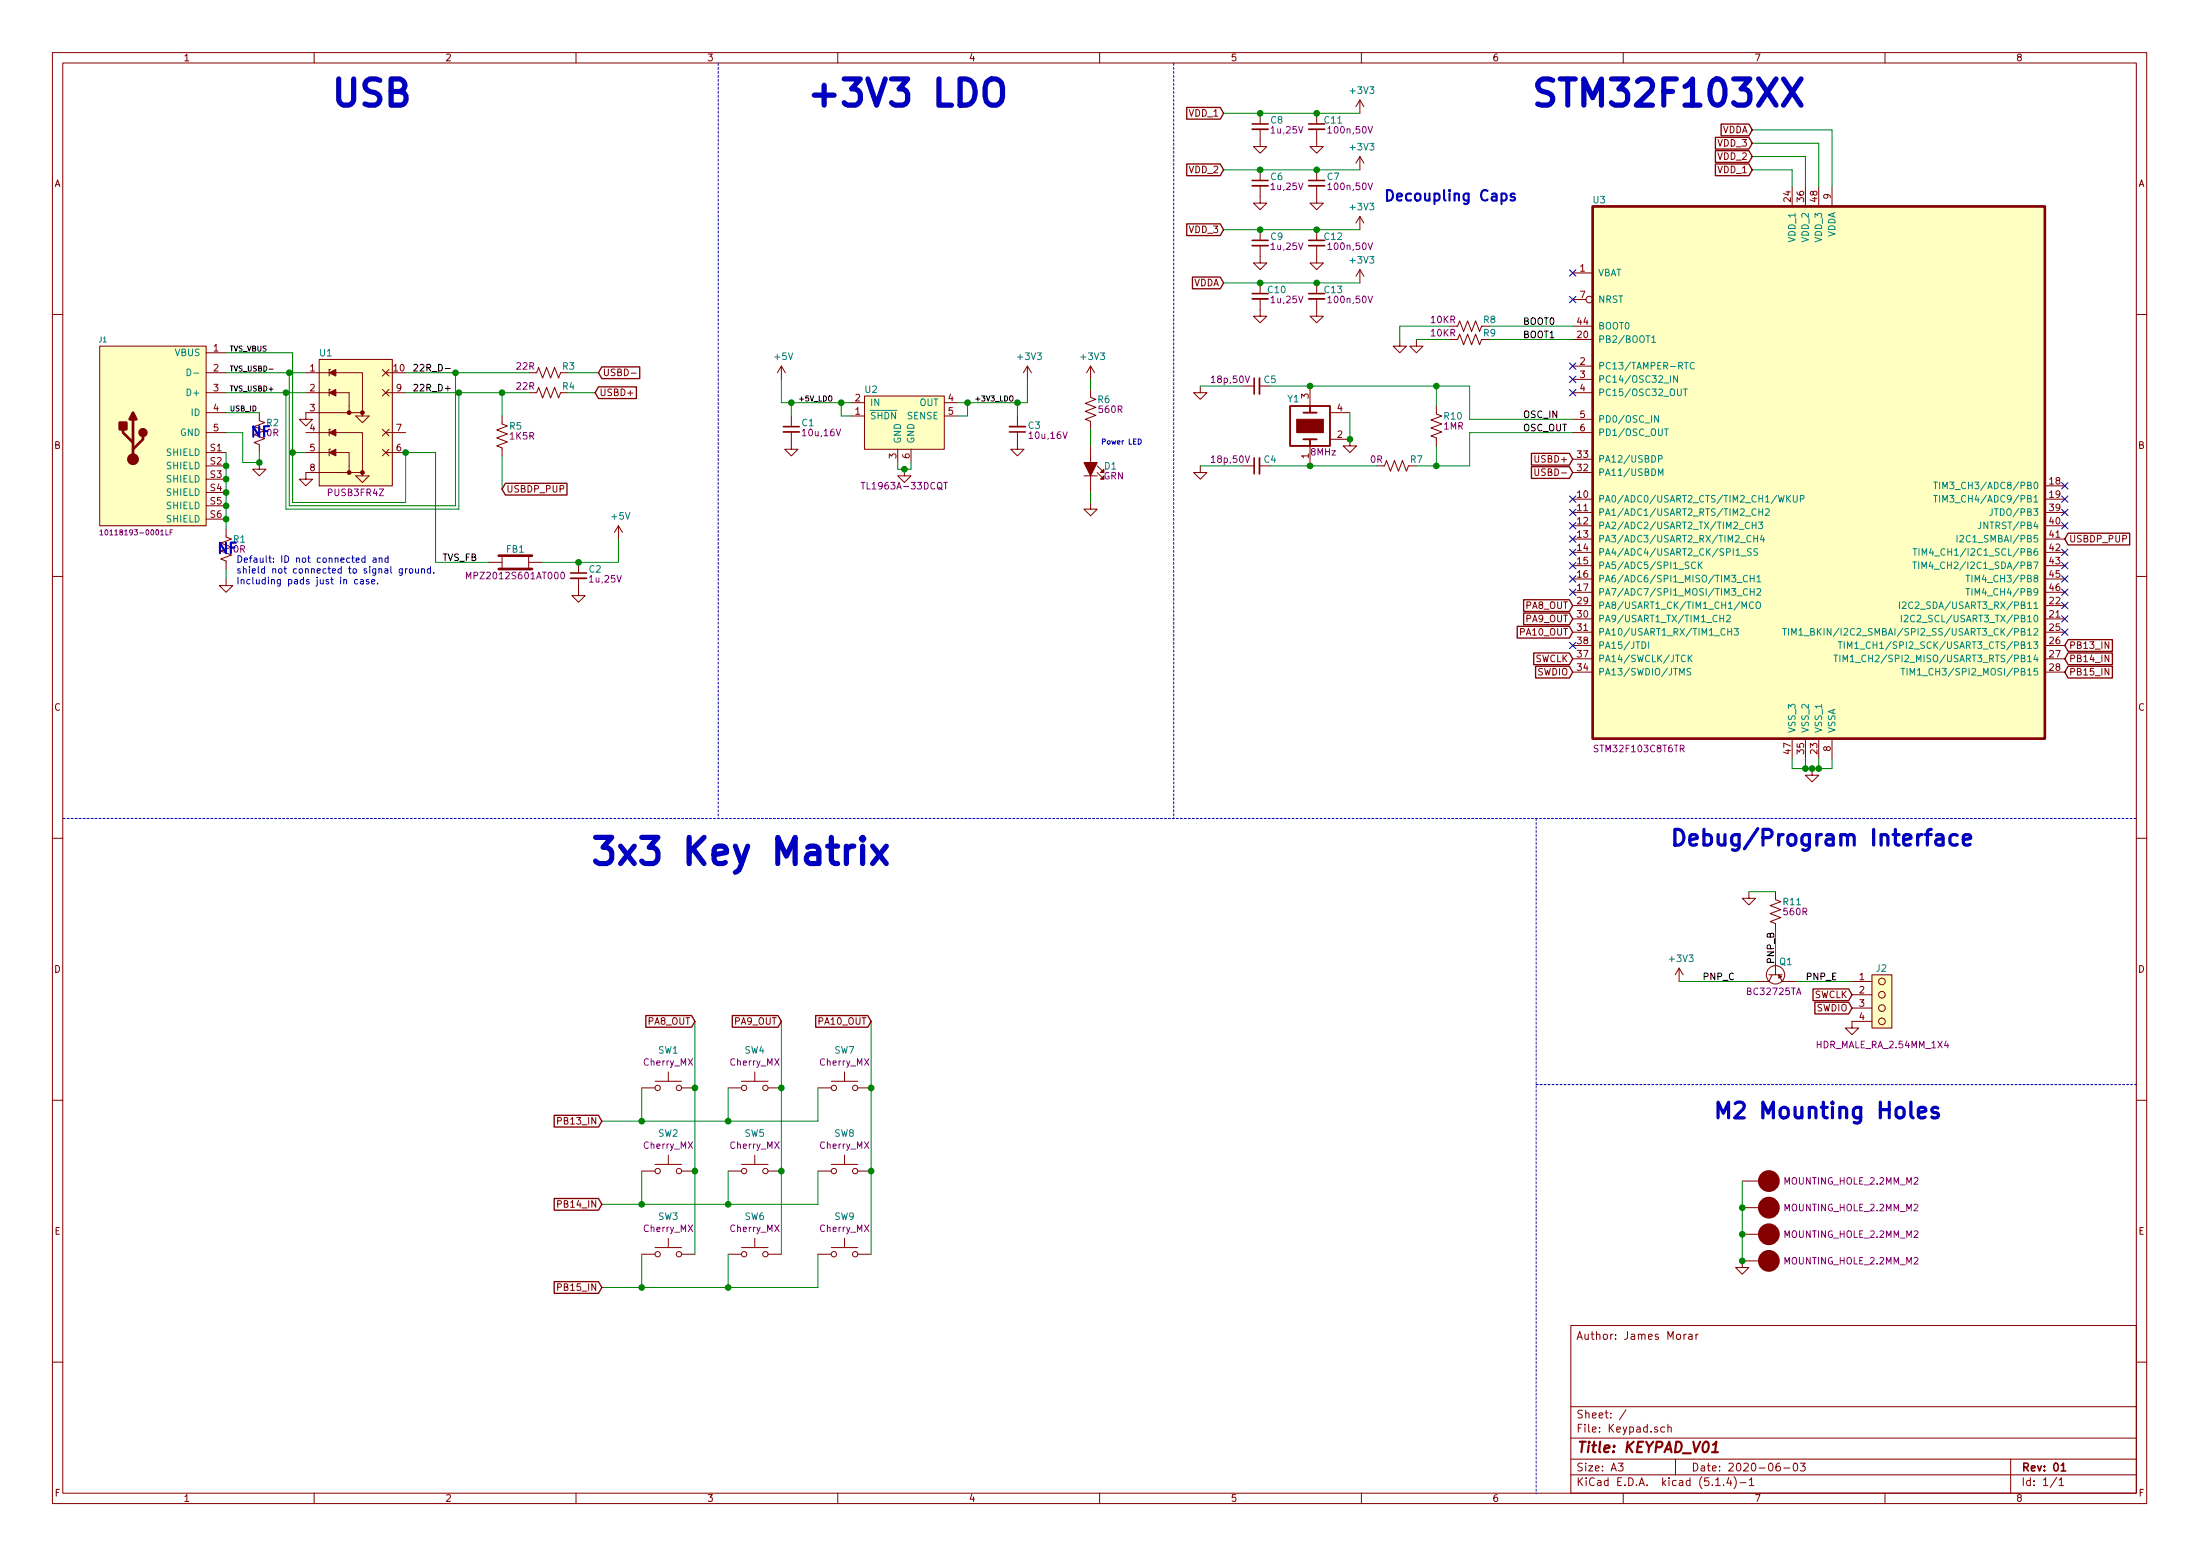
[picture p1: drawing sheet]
<svg xmlns="http://www.w3.org/2000/svg" width="420mm" height="297mm" viewBox="0 0 420 297" stroke-linecap="round" stroke-linejoin="round" font-family="sans-serif">
<g fill="none" stroke="#840000" stroke-width=".19">
<path d="M10 10h400v277h-400zM12 12h396v273.1h-396zM60 10v2M110 10v2M160 10v2M210 10v2M259.7 19.1v2.5M259.7 19.1l-.7 1.3M259.7 19.1l.8 1.3M260 10v2M310 10v2M360 10v2"/>
<path d="M240.7 35.5v3.3h1.2l-1.2 1.2-1.3-1.2h1.3M240.7 24.7v3.3h1.2l-1.2 1.2-1.3-1.2h1.3M240.7 21.6v2.1M240.7 32.4v2.1M251.5 35.5v3.3h1.2l-1.2 1.2-1.3-1.2h1.3M251.5 24.7v3.3h1.2l-1.2 1.2-1.3-1.2h1.3M251.5 21.6v2.1M251.5 32.4v2.1M259.7 29.9l-.7 1.3M259.7 29.9v2.5M259.7 29.9l.8 1.3M342.3 35.6v3.8"/>
<path d="M344.8 35.6v3.8M347.3 35.6v3.8M349.9 35.6v3.8M240.7 57.1v3.3h1.2l-1.2 1.2-1.3-1.2h1.3M240.7 46.9v3.3h1.2l-1.2 1.3-1.3-1.3h1.3M240.7 43.9v2M240.7 54v2M251.5 57.1v3.3h1.2l-1.2 1.2-1.3-1.2h1.3M251.5 46.9v3.3h1.2l-1.2 1.3-1.3-1.3h1.3M251.5 43.9v2M251.5 54v2M259.7 41.3v2.6"/>
<path d="M259.7 51.5v2.5M259.7 51.5l-.7 1.2M259.7 51.5l.8 1.2M259.7 41.3l-.7 1.3M259.7 41.3l.8 1.3M300.4 52.1h3.8M300.4 57.2h2.5M10 60h2M19 66.1h20.4v34.3h-20.4zM39.4 78.8h3.8M39.4 75h3.8M39.4 71.2h3.8"/>
<path d="M39.4 67.3h3.8M49.5 78.8v1.5l1 .4-2 .7 1 .4M58.4 75h4.5M58.4 71.2h4.5M61 68.6h13.9v24.1h-13.9zM63.1 70.5h-.2v1.3M63.1 74.3h-.2v1.3M64.1 71.2h5.1v8.2M64.1 75h2.6v3.8M67.9 79.4h2.6l-1.3 1.3zM69.2 78.8h-10.8v1.2h1.3l-1.3 1.3-1.3-1.3h1.3M73 74.3l1.3 1.3"/>
<path d="M73 70.5l1.3 1.3M73.7 75h3.8M73.7 71.2h1.2M74.3 74.3l-1.3 1.3M74.3 70.5l-1.3 1.3M95.9 79.4v1.5l1 .4-2 .8 2 .7-2 .8 2 .8-2 .7 1 .4v1.5M102.5 71.2l.4-1.1 .7 2.1 .8-2.1 .8 2.1 .7-2.1 .8 2.1 .4-1M102.5 75l.4-1 .7 2 .8-2 .8 2 .7-2 .8 2 .4-1M120.5 71.2h1M149.2 69.9l-.7 1.3M149.2 69.9v2.5M149.2 69.9l.8 1.3"/>
<path d="M151.1 79.4v2M162.6 79.4h2.5M162.6 76.9h2.5M165.1 75.6h15.2v10.2h-15.2zM180.3 79.4h2.6M180.3 76.9h2.6M194.3 79.4v2M196.2 69.9l-.7 1.3M196.2 69.9v2.5M196.2 69.9l.8 1.3M208.3 74.3v1.6l1 .3-2 .8 2 .8-2 .7 2 .8-2 .7 1 .4v1.6M208.3 69.9v2.5"/>
<path d="M208.3 69.9l-.8 1.3M208.3 69.9l.7 1.3M229.2 73.7v1.3h1.3l-1.3 1.2-1.2-1.2h1.2M237.5 73.7h2M240.5 73.7h2.1M250.2 73.7v3.8M254 78.8h3.8M267.3 64.8v1.3h1.3l-1.3 1.2-1.2-1.2h1.2M270.5 64.8v1.3h1.3l-1.3 1.2-1.3-1.2h1.3M274.3 77.5v1.5l1 .4-2 .8 2 .7-2 .8 2 .8-2 .7 1 .4v1.5M278.1 62.3h.3l.4-1 .7 2 .8-2 .8 2 .7-2 .8 2 .4-1M278.1 64.8h.3l.4-1 .7 2 .8-2 .8 2 .7-2 .8 2 .4-1"/>
<path d="M300.4 62.3h3.8M300.4 64.8h3.8M300.4 69.9h3.8M300.4 72.4h3.8M300.4 75h3.8M408 60h2M39.4 82.6h3.8M39.4 88.9h3.8M39.4 86.4h3.8M39.4 91.5h3.8M39.4 94h3.8M39.4 96.6h3.8"/>
<path d="M39.4 99.1h3.8M49.5 83.3l1 .4-2 .8 1 .4v1.5M49.5 88.3v1.3h1.3l-1.3 1.2-1.2-1.2h1.2M58.4 82.6h4.5M58.4 86.4h4.5M63.1 82h-.2v1.2M63.1 85.8h-.2v1.2M64.1 86.4h2.6v3.8M64.1 82.6h5.1v8.2M67.9 90.8h2.6l-1.3 1.3zM69.2 90.2h-10.8v1.3h1.3l-1.3 1.2-1.3-1.2h1.3M73 85.8l1.3 1.2"/>
<path d="M73 82l1.3 1.2M73.7 82.6h3.8M73.7 86.4h3.8M74.3 85.8l-1.3 1.2M74.3 82l-1.3 1.2M151.1 82.5v3.3h1.3l-1.3 1.2-1.2-1.2h1.2M171.4 85.8v2.5M172.7 89.6v1.2h1.3l-1.3 1.3-1.3-1.3h1.3M174 85.8v2.5M194.3 82.5v3.3h1.3l-1.3 1.2-1.3-1.2h1.3M207 90.8h2.5M208.3 95.9v1.3h1.2l-1.2 1.3-1.3-1.3h1.3"/>
<path d="M208.3 85.1v3.2M208.3 90.8v3.2M209.5 88.9l1.3 1.3M209.5 90.2l1.3 1.3M229.2 88.9v1.3h1.3l-1.3 1.3-1.2-1.3h1.2M237.5 88.9h2M240.5 88.9h2.1M250.2 85.1v3.8M254 83.9h3.8v1.2h1.3l-1.3 1.3-1.3-1.3h1.3M264.4 88.9l.4-1 .8 2.1 .7-2.1 .8 2.1 .7-2.1 .8 2.1 .4-1.1M293.1 89.5v1l.3 .3h.2l.3-.3v-1M300.4 95.3h3.8"/>
<path d="M300.4 97.8h3.8M300.4 90.2h3.8M300.4 87.7h3.8M300.4 80h3.8M300.4 82.6h3.8M390.5 95.3h3.8M390.5 97.8h3.8M390.5 92.7h3.8M10 110h2M43.2 101v1.5l1 .4-2 .8 1 .3M43.2 105.6l1 .4-2 .7 1 .4v1.5M43.2 110.5v1.3h1.2l-1.2 1.3-1.3-1.3h1.3"/>
<path d="M93.3 107.4h2.6M95.9 106.1h5.1v2.5h-5.1zM101 107.4h2.5M110.5 110.4v3.3h1.3l-1.3 1.3-1.3-1.3h1.3M110.5 107.4v2M118.1 100.4l-.8 1.2M118.1 100.4v2.5M118.1 100.4l.8 1.2M300.4 100.4h3.8M300.4 102.9h3.8M300.4 105.4h3.8M300.4 108h3.8"/>
<path d="M300.4 110.5h3.8M300.4 113.1h3.8M300.4 118.1h3.8M300.4 115.6h3.8M390.5 100.4h3.8M390.5 102.9h3.8M390.5 105.4h3.8M390.5 108h3.8M390.5 110.5h3.8M390.5 113.1h3.8M390.5 118.1h3.8M390.5 115.6h3.8"/>
<path d="M408 110h2M300.4 120.7h3.8M300.4 123.2h3.8M300.4 125.8h3.8M300.4 128.3h3.8M390.5 120.7h3.8M390.5 123.2h3.8M390.5 125.8h3.8M390.5 128.3h3.8M402.7 122.5v1.3l-.7-1.3v1.3M402.7 125.1v1.2l-.7-1.2v1.2M402.7 127.6v1.3l-.7-1.3v1.3"/>
<path d="M342.3 141v3.8M344.8 141v3.8M346.1 146.7v1.3h1.2l-1.2 1.3-1.3-1.3h1.3M347.3 141v3.8M349.9 141v3.8M10 160h2M334 170.2v1.3h1.3l-1.3 1.3-1.3-1.3h1.3M339.1 170.2v1.5l1 .4-2 .8 2 .7-2 .8 2 .8-2 .7 1 .4v1.5M408 160h2M320.7 184.8l-.8 1.3M320.7 184.8v2.6M320.7 184.8l.7 1.3"/>
<path d="M337.8 186.1h2.6zM338.5 186.1l-.7 1.3h-2.5M339.1 183.6v2.5M339.7 186.1l.7 1.3h2.5M353.7 187.4h3.8M353.7 189.9h3.8M353.7 192.4h3.8M357.5 186.1h3.8v10.2h-3.8zM357.5 195h-3.8v1.3h1.3l-1.3 1.2-1.3-1.2h1.3M10 210h2M122.6 207.7h2.5M125.1 206.4h5.1"/>
<path d="M127.6 204.6v1.8M130.2 207.7h2.5M139.1 207.7h2.5M141.6 206.4h5.1M144.1 204.6v1.8M146.7 207.7h2.5M156.2 207.7h2.5M158.7 206.4h5.1M161.3 204.6v1.8M163.8 207.7h2.6M408 210h2M122.6 223.6h2.5"/>
<path d="M122.6 239.4h2.5M125.1 222.3h5.1M125.1 238.2h5.1M127.6 220.5v1.8M127.6 236.4v1.8M130.2 223.6h2.5M130.2 239.4h2.5M139.1 223.6h2.5M139.1 239.4h2.5M141.6 222.3h5.1M141.6 238.2h5.1M144.1 220.5v1.8"/>
<path d="M144.1 236.4v1.8M146.7 223.6h2.5M146.7 239.4h2.5M156.2 223.6h2.5M156.2 239.4h2.5M158.7 222.3h5.1M158.7 238.2h5.1M161.3 220.5v1.8M161.3 236.4v1.8M163.8 223.6h2.6M163.8 239.4h2.6M332.7 235.6h3.8"/>
<path d="M332.7 230.5h3.8M332.7 225.5h3.8M300 253h108v32.1h-108zM321.6 254.7v1M322 254.7l-.3 .1-.1 .2M322.5 254.8h.6l.1 .9M323.2 255.1h-.5l-.2 .2 .2 .4 .5-.1M323.9 254.7v1M324.3 254.7l-.3 .1-.1 .2M336.5 240.7h-3.8v1.3h1.3l-1.3 1.2-1.2-1.2h1.2M10 260h2M300 278.5h108"/>
<path d="M300 274.5h108M300 268.5h108M309 279.3h1l-.5 .6 .4 .1v.7l-.2 .1-.7-.1M310.5 269.1l-1.2 2M317.9 272.5l-.4-.1-.3 .3v.6l.3 .1 .4-.1M318.5 272.5l.2-.1 .4 .1 .1 .9M318.5 271.9v1.5M320 278.5v3M339.9 279.3l-.4 .1a.96 .96 0 0 0 0 1.4l.5-.1v-.5l-.2-.3h-.5l-.1 .3M342.6 279.5l.4-.2a.94 .94 0 0 1 0 1.5 .82 .82 0 0 1-.4-1.3zM343.8 279.3h1l-.6 .6 .5 .1v.7l-.3 .1-.6-.1M384 278.5v6.6"/>
<path d="M408 260h2M60 285.1v1.9M110 285.1v1.9M160 285.1v1.9M210 285.1v1.9M260 285.1v1.9M300 281.5h108M310 285.1v1.9M327.7 283.6h.8M329.2 283.5v.1M330.2 282l-.4 1.1h.9M330.5 282.6v1"/>
<path d="M331.2 281.9a1.71 1.71 0 0 1 0 2.3M332.3 283h1.2M334.1 282.5l.4-.4v1.5M334.1 283.6h.8M340.7 280.2h1.1M360 285.1v1.9M392.8 282l-1.3 2M393.2 282.5l.5-.4v1.5M393.2 283.6h.9"/>
<circle cx="303.5" cy="57.2" r=".63"/>
<circle cx="339.1" cy="186.1" r="1.75"/>
<circle cx="359.4" cy="195" r=".63"/>
<circle cx="359.4" cy="187.4" r=".63"/>
<circle cx="359.4" cy="189.9" r=".63"/>
<circle cx="359.4" cy="192.4" r=".63"/>
<circle cx="125.6" cy="207.7" r=".51"/>
<circle cx="129.7" cy="207.7" r=".51"/>
<circle cx="142.1" cy="207.7" r=".51"/>
<circle cx="146.2" cy="207.7" r=".51"/>
<circle cx="159.3" cy="207.7" r=".51"/>
<circle cx="163.3" cy="207.7" r=".51"/>
<circle cx="125.6" cy="223.6" r=".51"/>
<circle cx="125.6" cy="239.4" r=".51"/>
<circle cx="129.7" cy="239.4" r=".51"/>
<circle cx="129.7" cy="223.6" r=".51"/>
<circle cx="142.1" cy="223.6" r=".51"/>
<circle cx="142.1" cy="239.4" r=".51"/>
<circle cx="146.2" cy="239.4" r=".51"/>
<circle cx="146.2" cy="223.6" r=".51"/>
<circle cx="159.3" cy="223.6" r=".51"/>
<circle cx="159.3" cy="239.4" r=".51"/>
<circle cx="163.3" cy="223.6" r=".51"/>
<circle cx="163.3" cy="239.4" r=".51"/>
</g>
<g fill="none" stroke="#840000" stroke-width=".3">
<path d="M239.1 34.5h3.1M239.1 23.7h3.1M249.9 34.5h3.1M249.9 23.7h3.1M239.1 56h3.1M239.1 45.9h3.1M249.9 56h3.1M249.9 45.9h3.1M239.5 72.2v3M149.6 81.4h3.1M192.8 82.5h3M239.5 87.4v3.1"/>
<path d="M109 109.4h3M393.6 279.7l.5-.4v1.5M393.6 280.8h.9"/>
</g>
<g fill="none" stroke="#840000" stroke-width=".41">
<path d="M326.9 277.2h1.2M327.1 275.8l.7-.6-.3 2"/>
<circle cx="66.7" cy="78.8" r=".25"/>
<circle cx="69.2" cy="78.8" r=".25"/>
<circle cx="66.7" cy="90.2" r=".25"/>
<circle cx="69.2" cy="90.2" r=".25"/>
</g>
<g fill="#840000" stroke="#840000" stroke-width=".19">
<path d="M207 88.3h2.5l-1.2 2.5z"/>
<path d="M210.2 90.2l.6-.6v.6z"/>
<path d="M210.2 91.5l.6-.7v.7z"/>
<path d="M339.7 186.1l.5 .4-.5 .2z"/>
<path d="M62.9 71.2l1.2-.7v1.3z"/>
<path d="M62.9 86.4l1.2-.6v1.2z"/>
<path d="M62.9 82.6l1.2-.6v1.2z"/>
<path d="M62.9 75l1.2-.7v1.3z"/>
</g>
<g fill="none" stroke="#840000" stroke-width=".33">
<path d="M239.1 35.5h3.1M239.1 24.7h3.1M249.9 35.5h3.1M249.9 24.7h3.1M239.1 57.1h3.1M239.1 46.9h3.1M249.9 57.1h3.1M249.9 46.9h3.1M240.5 72.2v3M149.6 82.5h3.1M192.8 81.4h3M240.5 87.4v3.1"/>
<path d="M109 110.4h3"/>
</g>
<g fill="#ffffc2" stroke="#ffffc2" stroke-width=".19">
<path d="M165.1 75.6h15.2v10.2h-15.2z"/>
<path d="M304.2 39.4h86.3v101.6h-86.3z"/>
<path d="M357.5 186.1h3.8v10.2h-3.8z"/>
<path d="M61 68.6h13.9v24.1h-13.9z"/>
<path d="M19 66.1h20.4v34.3h-20.4z"/>
</g>
<path d="M164.5 92.1h.7M180.2 92.1h.8M180.6 92.1v1.3M19.1 101.4l.3-.3v1M19.1 102.1h.6M31.7 101.1v1h.5M32.5 101.6h.3M32.9 101.1h-.4v1M89.1 110.5v-1.3l.4 .9 .4-.9v1.3M107.2 109.4l.2-.2a.67 .67 0 0 1 .4 .7 .67 .67 0 0 1-.4 .6l-.3-.5z" fill="none" stroke="#840084" stroke-width=".19"/>
<path d="M246.4 77.5h7.6v7.6h-7.6zM248.9 78.8h2.6M250.2 77.5v1.3M248.9 83.9h2.6M250.2 83.9v1.2" fill="none" stroke="#840000" stroke-width=".36"/>
<path d="M247.6 80h5.1v2.6h-5.1z" fill="#840000" stroke="#840000" stroke-width=".2"/>
<path d="M304.2 39.4h86.3v101.6h-86.3zM23.5 81.3v1.3l1.9 1.9M25.4 80v7.7M27.3 82.6v1.3l-1.9 1.9M95.2 108.6h6.4M95.2 106.1h6.4" fill="none" stroke="#840000" stroke-width=".51"/>
<g fill="none" stroke="#008484" stroke-width=".19">
<path d="M35.7 70.4a.64 .64 0 0 1 .8 .7 .64 .64 0 0 1-.8 .6zM37 71.2h1M315.5 64.5l.3-.4v1.3M315.5 65.4h.7M316.7 79.3v1.3l-.7-1.3v1.3M320.4 71.7v1.3l-.8-1.3v1.3M321.5 74.3h.7M321.7 69.2h.7M321.9 74.3v1.2M323.6 69.3a.6 .6 0 0 0-.9 .4 .6 .6 0 0 0 .6 .7l.3-.1M316.7 90.8v-1.3l.5 .9 .4-.9v1.3M316.7 87.6h.6l.1-.5-.7-.1v1.2"/>
<path d="M317.9 81.9h.7M334.1 99.8a.6 .6 0 0 0-.8 .4 .6 .6 0 0 0 .6 .7l.2-.1M334.6 99.7v1.2M335.4 97.2a.6 .6 0 0 0-.9 .5 .6 .6 0 0 0 .6 .7l.3-.1M335.4 99.7v1.2M335.8 99.7h.8l-.4 .4 .4 .2v.5l-.2 .1-.6-.1M335.9 97.1v1.3M335.9 97.7h.7M336.6 97.1v1.3M337.2 97.2l.5-.1 .2 .4-.8 .9h.8M341.2 94.6v1.2M341.4 95.1l.6 .7"/>
<path d="M342 94.6l-.8 .7M342.5 94.6v1l.2 .2h.4l.1-.2v-1M343.8 95.2l.7-.1v-.4l-.7-.1v1.2M369.3 92h.7M369.3 94.6h.7M369.6 92v1.3M369.6 94.6v1.2M370.4 92v1.3M370.4 94.6v1.2M371 93.3v-1.3l.4 .9 .5-.9v1.3M371 95.8v-1.2l.4 .9 .5-.9v1.2M378.3 99.7l-.1 1-.4 .2"/>
<path d="M380.5 97.1l-.1 1.1-.4 .2M323.8 107.4a.5 .5 0 0 0-.6 0 .5 .5 0 0 0-.2 .6l.3 .5 .5-.1M324.4 107.3v1.2M324.5 107.8l.6 .7M325.1 107.3l-.7 .7M328.5 118h.7M329.2 117.4v1.3M329.7 117.6l.5-.2 .3 .4-.8 .9h.8M330.7 120v1.2M331.2 120h.8l-.5 .5 .4 .1v.5l-.2 .1-.5-.1M332.5 106.1h1M333.7 109.9a.6 .6 0 0 0-.8 .5 .6 .6 0 0 0 .6 .7l.2-.1"/>
<path d="M333.7 112.5a.6 .6 0 0 0-.8 .4 .6 .6 0 0 0 .6 .7l.2-.1M334.3 109.8v1.3M334.3 112.4v1.2M334.3 110.4h.7M334.3 113h.7M334.4 102.3a.6 .6 0 0 0-.8 .5 .6 .6 0 0 0 .6 .7l.2-.2M334.5 104.8l-.5-.1-.2 .2v.3l.5 .3 .2 .3-.3 .2h-.5M334.6 100.3h.8M334.9 115a.6 .6 0 0 0-.9 .5 .6 .6 0 0 0 .6 .7l.3-.2M334.9 102.2v1.3M334.9 102.8h.8M335 109.8v1.3"/>
<path d="M335 112.4v1.2M335.4 115.1l.3-.2a.47 .47 0 0 1 .5 .4l-.1 .7-.2 .2-.4-.1a1 1 0 0 1-.1-1zM335.5 110.2l.4-.4v1.3M335.5 112.5l.5-.1 .3 .3-.8 .9h.8M335.5 111.1h.8M335.7 104.8l-.5-.1-.2 .2 .1 .4 .5 .2 .1 .3-.3 .2h-.5M335.7 102.2v1.3M336.5 102.1l-.3 .9h.8M336.8 102.6v.9M340.4 120h.8M340.8 120v1.2M341.6 120v1.2"/>
<path d="M362.8 114.9v1.3M363.1 117.4v1.3M363.3 115l.5-.1 .2 .4-.8 .9h.8M363.7 117.6l.4-.2 .3 .4-.8 .9h.8M365.3 115a.51 .51 0 0 0-.6 0 .51 .51 0 0 0-.2 .6l.2 .5 .6-.1M365.3 107.3h.7M365.4 104.7h.7M365.7 117.6a.6 .6 0 0 0-.9 .4 .6 .6 0 0 0 .6 .7l.3-.1M365.7 107.3v1.2M365.7 104.7v1.3M366.4 107.3v1.2M366.5 104.7v1.3"/>
<path d="M367.1 108.5v-1.2l.4 .9 .4-.9v1.2M367.1 106v-1.3l.4 .9 .4-.9v1.3M373.8 102.2v1.3M374.3 102.3l.5-.1 .2 .4-.8 .9h.8M375.5 109.8h.7M375.5 112.4h.7M375.8 109.8v1.3M375.8 112.4v1.2M313.6 122.5a.64 .64 0 0 1 .7 .7 .64 .64 0 0 1-.7 .6zM314.9 122.5v1.3M320.8 128.9v-1.3l.4 .9 .4-.9v1.3M321.9 125.2a.6 .6 0 0 0-.9 .4 .6 .6 0 0 0 .6 .7l.3-.1"/>
<path d="M322.4 125.1v1.2M322.6 125.6l.5 .7M322.9 127.7l-.5-.1-.2 .1v.3l.1 .2 .5 .1 .1 .3-.2 .3-.5-.1M323.1 125.1l-.7 .7M330 120.6h.7M342.2 121.2v-1.2l.4 .9 .4-.9v1.2M343.6 120.3l.3-.3v1.2M343.6 121.2h.7M344.6 121.4h.9M350.2 125.1h.8M350.6 125.1v1.2M351.1 122.5h.7"/>
<path d="M351.4 125.1v1.2M351.4 122.5v1.3M352 126.3v-1.2l.4 .9 .4-.9v1.2M352.2 122.5v1.3M352.8 123.8v-1.3l.5 .9 .4-.9v1.3M353.4 125.4l.3-.3v1.2M353.4 126.3h.7M354.2 122.9l.4-.4v1.3M354.2 123.8h.7M363 127.6h.8M363.4 127.6v1.3M364.2 127.6v1.3"/>
<path d="M364.8 128.9v-1.3l.4 .9 .5-.9v1.3"/>
</g>
<g fill="#840000" stroke="#840000" stroke-width=".51">
<path d="M22.9 80.7h1.2v1.3h-1.2z"/>
<path d="M25.4 78.8l.6 1.2h-1.2z"/>
<circle cx="27.3" cy="82.6" r=".63"/>
</g>
<circle cx="25.4" cy="87.7" r=".63" fill="#840000" stroke="#840000" stroke-width=".99"/>
<g fill="#840000" stroke="#840000" stroke-width=".36">
<circle cx="337.8" cy="235.6" r="1.9"/>
<circle cx="337.8" cy="230.5" r="1.9"/>
<circle cx="337.8" cy="240.7" r="1.9"/>
<circle cx="337.8" cy="225.5" r="1.9"/>
</g>
<path d="M137.2 12.1v144.1M224.2 12.1v144.1M12.1 156.2h396.2M293.4 156.2v129M293.4 207h114.9" fill="none" stroke="#0000c2" stroke-width=".19" stroke-dasharray=".4 .4"/>
<g fill="none" stroke="#008400" stroke-width=".19">
<path d="M233.7 32.4h26M233.7 21.6h26M334.6 29.9h10.2v5.7M334.6 32.4h7.7v3.2M334.6 27.3h12.7v8.3M334.6 24.8h15.3v10.8M233.7 43.9h26M233.7 54h26M43.2 67.3h12.7v28.6h21.6v-9.5h5.7v21h10.1M43.2 71.2h15.2M43.2 75h15.2M43.2 78.8h6.3"/>
<path d="M54.6 75v22.2h33v-22.2M55.2 71.2v25.4h31.8v-25.4M77.5 71.2h23.5M77.5 75h23.5M95.9 75v4.4M108.6 71.2h5.7M108.6 75h5.1M149.2 72.4v4.5h13.4M151.1 76.9v2.5M160.7 76.9v2.5h1.9M184.8 76.9v2.5h-1.9M194.3 76.9v2.5"/>
<path d="M196.2 72.4v4.5h-13.3M208.3 72.4v1.9M229.2 73.7h8.3M242.6 73.7h38.1v6.3h19.7M257.8 78.8v5.1M270.5 64.8h6.4M274.3 73.7v3.8M276.9 62.3h-9.6v2.5M284.5 62.3h15.9M284.5 64.8h15.9M43.2 82.6h3.2v5.7h3.1v-1.9M43.2 86.4v14.6"/>
<path d="M55.9 86.4h2.5M95.9 87v6.4M171.4 88.3v1.3h2.6v-1.3M208.3 82v3.1M208.3 94v1.9M229.2 88.9h8.3M242.6 88.9h20.3M274.3 85.1v3.8M300.4 82.6h-19.7v6.3h-10.2M43.2 108.6v1.9M118.1 102.9v4.5h-14.6M342.3 144.8v1.9h7.6v-1.9"/>
<path d="M344.8 144.8v1.9M347.3 144.8v1.9M334 170.2h5.1M339.1 177.8v5.8M132.7 195v44.4M149.2 195v44.4M166.4 195v44.4M320.7 187.4h14.6M342.9 187.4h10.8M122.6 207.7v6.3M139.1 207.7v6.3M156.2 207.7v6.3h-41.3"/>
<path d="M122.6 223.6v6.3M122.6 239.4v6.4M139.1 223.6v6.3M139.1 239.4v6.4M156.2 239.4v6.4h-41.3M156.2 223.6v6.3h-41.3M332.7 225.5v15.2"/>
</g>
<g fill="none" stroke="#840000" stroke-width=".25">
<path d="M226.6 20.5h6.4l.7 1.1-.7 1.1h-6.4zM226.6 31.3h6.4l.7 1.1-.7 1.1h-6.4zM327.6 31.3h6.4l.6 1.1-.6 1.1h-6.4zM327.6 26.2h6.4l.6 1.1-.6 1.2h-6.4zM327.6 28.8h6.4l.6 1.1-.6 1.1h-6.4zM328.7 23.7h5.3l.6 1.1-.6 1.1h-5.3zM226.6 42.7h6.4l.7 1.2-.7 1.1h-6.4zM227.7 52.9h5.3l.7 1.1-.7 1.1h-5.3zM114.3 73.8h7.2v2.3h-7.2l-.6-1.1zM114.9 70h7.3v2.3h-7.3l-.6-1.1zM96.5 92.3h11.8v2.2h-11.8l-.6-1.1zM292.5 89.1h7.2l.7 1.1-.7 1.1h-7.2z"/>
<path d="M292.5 86.5h7.2l.7 1.2-.7 1.1h-7.2zM289.8 119.6h9.9l.7 1.1-.7 1.1h-9.9zM291 114.5h8.7l.7 1.1-.7 1.1h-8.7zM291 117h8.7l.7 1.1-.7 1.2h-8.7zM395 101.8h11.7v2.2h-11.7l-.7-1.1zM292.9 124.6h6.8l.7 1.2-.7 1.1h-6.8zM293.3 127.2h6.4l.7 1.1-.7 1.1h-6.4zM395 122.1h8.4v2.2h-8.4l-.7-1.1zM395 124.6h8.4v2.3h-8.4l-.7-1.1zM395 127.2h8.4v2.2h-8.4l-.7-1.1zM123.3 193.9h8.8l.6 1.1-.6 1.1h-8.8zM139.9 193.9h8.7l.6 1.1-.6 1.1h-8.7z"/>
<path d="M155.8 193.9h9.9l.7 1.1-.7 1.1h-9.9zM346.3 188.8h6.8l.6 1.1-.6 1.1h-6.8zM346.6 191.3h6.5l.6 1.1-.6 1.2h-6.5zM105.8 212.9h8.5l.6 1.1-.6 1.1h-8.5zM105.8 228.8h8.5l.6 1.1-.6 1.1h-8.5zM105.8 244.7h8.5l.6 1.1-.6 1.1h-8.5z"/>
</g>
<path d="M51.4 70.5h.7M85 70.3h1M85 74.2h1M192.9 75.7l.2-.1 .3 .1 .1 .5-.2 .3-.2 .1-.2-.2z" fill="none" stroke="#000" stroke-width=".19"/>
<path d="M369.8 159.5l.3-.2h.6l.3 .2 .1 .3v1.5M373.8 159.5l-.3-.2h-.6l-.4 .3-.1 .3v.8l.3 .5 .2 .1h.6l.3-.1M371.1 160l-.3 .2h-.7a.59 .59 0 0 0-.4 .6 .59 .59 0 0 0 .4 .5h.7l.3-.1M375 160.3l1.4-.3-.1-.5-.4-.2h-.5l-.4 .5v1.1l.1 .3 .3 .1h.5l.4-.1M366.4 212.4l1.4-.3-.1-.6-.3-.1h-.6l-.4 .4v1.2l.1 .2 .3 .2h.6l.3-.2M370.1 211.5l-.7-.1-.5 .4 .2 .5 1 .2 .1 .3-.1 .4-.3 .2h-.6l-.3-.2" fill="none" stroke="#0000c2" stroke-width=".61"/>
<path d="M217.4 83.8a.5 .5 0 0 1 .6 .5 .5 .5 0 0 1-.6 .5z" fill="none" stroke="#0000c2" stroke-width=".2"/>
<g fill="none" stroke="#0000c2" stroke-width=".19">
<path d="M68.3 110.7l-.4-.1-.2 .3 .1 .5h.5M68.9 110.7h.4l.1 .8M69.4 110.9l-.6 .3 .1 .2h.5M69.7 106.6l-.4-.1-.2 .2 .1 .6h.5M69.7 106.1v1.3M70.4 110.7l-.3-.1-.1 .2v.2l.4 .1v.3h-.4M71 111l.6-.1-.1-.2-.4-.1-.1 .2v.6h.5M71.3 106.6h.5v.8M71.8 106.8l-.4 .1-.2 .1 .1 .3h.5M72.1 111.3v.2M72.4 106.6l.2-.1 .3 .1 .1 .8M72.4 106.5v.9"/>
<path d="M74.1 106.6l-.3-.1-.3 .2 .1 .6h.5M74.1 106.1v1.3M76.8 108.6v1.1l-.2 .1h-.3M76.8 108.6h-.3l-.3 .2 .2 .6h.4M77.4 108.6v.8M77.8 108.6l-.4 .2M78.3 108.6h.3l.2 .2-.1 .6h-.3l-.2-.1zM79.4 108.6v.8l.5-.1M79.9 108.6v.8M80.5 108.7l.2-.1h.3l.1 .8M80.5 108.6v.8M82.2 108.6h-.3l-.3 .2 .1 .6h.5"/>
<path d="M82.2 108.1v1.3M82.8 109.3v.1"/>
</g>
<path d="M188.4 15.8a1.68 1.68 0 0 1 1.9-.7 1.68 1.68 0 0 1 1.2 1.6v1.7l-.3 1a1.68 1.68 0 0 1-1.9 .7 1.68 1.68 0 0 1-1.2-1.7v-1.7zM340.6 15.1l3.4 5M344 15.1l-3.4 5M164.7 159.9l-.2 .2 .2 .2 .3-.2-.3-.2v.4M164.7 161.5v3.4M166.6 161.5l2.7 3.4M169.3 161.5l-2.7 3.4" fill="none" stroke="#0000c2" stroke-width=".99"/>
<path d="M289.3 37l-.5-.1-.3 .3 .1 .3 .7 .2 .1 .2-.1 .3-.2 .1-.6-.1" fill="none" stroke="#0000c2" stroke-width=".41"/>
<g fill="#008400" stroke="#008400" stroke-width=".25">
<circle cx="77.5" cy="86.4" r=".51"/>
<circle cx="172.7" cy="89.6" r=".51"/>
<circle cx="49.5" cy="88.3" r=".51"/>
<circle cx="250.2" cy="88.9" r=".51"/>
<circle cx="55.9" cy="86.4" r=".51"/>
<circle cx="87.6" cy="75" r=".51"/>
<circle cx="132.7" cy="223.6" r=".51"/>
<circle cx="332.7" cy="240.7" r=".51"/>
<circle cx="87" cy="71.2" r=".51"/>
<circle cx="160.7" cy="76.9" r=".51"/>
<circle cx="250.2" cy="73.7" r=".51"/>
<circle cx="332.7" cy="235.6" r=".51"/>
<circle cx="184.8" cy="76.9" r=".51"/>
<circle cx="54.6" cy="75" r=".51"/>
<circle cx="55.2" cy="71.2" r=".51"/>
<circle cx="257.8" cy="83.9" r=".51"/>
<circle cx="139.1" cy="214" r=".51"/>
<circle cx="122.6" cy="214" r=".51"/>
<circle cx="251.5" cy="32.4" r=".51"/>
<circle cx="139.1" cy="245.8" r=".51"/>
<circle cx="43.2" cy="99.1" r=".51"/>
<circle cx="240.7" cy="54" r=".51"/>
<circle cx="251.5" cy="54" r=".51"/>
<circle cx="251.5" cy="43.9" r=".51"/>
<circle cx="240.7" cy="43.9" r=".51"/>
<circle cx="344.8" cy="146.7" r=".51"/>
<circle cx="240.7" cy="32.4" r=".51"/>
<circle cx="347.3" cy="146.7" r=".51"/>
<circle cx="132.7" cy="207.7" r=".51"/>
<circle cx="122.6" cy="245.8" r=".51"/>
<circle cx="194.3" cy="76.9" r=".51"/>
<circle cx="251.5" cy="21.6" r=".51"/>
<circle cx="240.7" cy="21.6" r=".51"/>
<circle cx="149.2" cy="207.7" r=".51"/>
<circle cx="110.5" cy="107.4" r=".51"/>
<circle cx="166.4" cy="207.7" r=".51"/>
<circle cx="274.3" cy="88.9" r=".51"/>
<circle cx="149.2" cy="223.6" r=".51"/>
<circle cx="274.3" cy="73.7" r=".51"/>
<circle cx="332.7" cy="230.5" r=".51"/>
<circle cx="95.9" cy="75" r=".51"/>
<circle cx="122.6" cy="229.9" r=".51"/>
<circle cx="151.1" cy="76.9" r=".51"/>
<circle cx="139.1" cy="229.9" r=".51"/>
<circle cx="166.4" cy="223.6" r=".51"/>
<circle cx="43.2" cy="88.9" r=".51"/>
<circle cx="43.2" cy="91.5" r=".51"/>
<circle cx="43.2" cy="94" r=".51"/>
<circle cx="43.2" cy="96.6" r=".51"/>
<circle cx="346.1" cy="146.7" r=".51"/>
</g>
<g fill="none" stroke="#000084" stroke-width=".19">
<path d="M299.7 51.5l1.3 1.2M299.7 56.6l1.3 1.2M301 51.5l-1.3 1.2M301 56.6l-1.3 1.2M299.7 71.8l1.3 1.2M299.7 69.3l1.3 1.2M299.7 74.4l1.3 1.2M301 71.8l-1.3 1.2M301 69.3l-1.3 1.2M301 74.4l-1.3 1.2M299.7 94.7l1.3 1.2M299.7 99.8l1.3 1.2"/>
<path d="M299.7 97.2l1.3 1.2M301 94.7l-1.3 1.2M301 99.8l-1.3 1.2M301 97.2l-1.3 1.2M393.7 97.2l1.2 1.2M393.7 92.1l1.2 1.3M393.7 94.7l1.2 1.2M393.7 99.8l1.2 1.2M394.9 97.2l-1.2 1.2M394.9 92.1l-1.2 1.3M394.9 94.7l-1.2 1.2M394.9 99.8l-1.2 1.2"/>
<path d="M299.7 107.4l1.3 1.2M299.7 109.9l1.3 1.2M299.7 112.5l1.3 1.2M299.7 102.3l1.3 1.2M299.7 104.8l1.3 1.3M301 107.4l-1.3 1.2M301 109.9l-1.3 1.2M301 112.5l-1.3 1.2M301 102.3l-1.3 1.2M301 104.8l-1.3 1.3M393.7 117.5l1.2 1.3M393.7 104.8l1.2 1.3"/>
<path d="M393.7 107.4l1.2 1.2M393.7 109.9l1.2 1.2M393.7 112.5l1.2 1.2M393.7 115l1.2 1.2M394.9 117.5l-1.2 1.3M394.9 104.8l-1.2 1.3M394.9 107.4l-1.2 1.2M394.9 109.9l-1.2 1.2M394.9 112.5l-1.2 1.2M394.9 115l-1.2 1.2M299.7 122.6l1.3 1.2M301 122.6l-1.3 1.2"/>
<path d="M393.7 120.1l1.2 1.2M394.9 120.1l-1.2 1.2"/>
</g>
<g font-size="7" fill="#0000c2">
<text x="62.9" y="20.3">USB</text>
<text x="153.7" y="20.3">+3V3 LDO</text>
<text x="292.1" y="20.3">STM32F103XX</text>
<text x="112.4" y="165.1">3x3 Key Matrix</text>
</g>
<g font-size="4.2" fill="#0000c2">
<text x="318.8" y="161.5">Debug/Program Interface</text>
<text x="327" y="213.5">M2 Mounting Holes</text>
</g>
<g font-size="2.8" fill="#0000c2">
<text x="264.2" y="38.4">Decoupling Caps</text>
<text x="47.6" y="83.5">NF</text>
<text x="41.3" y="105.7">NF</text>
</g>
<text font-size="2.8" fill="#840000" x="301" y="277.3">Title: KEYPAD_V01</text>
<g font-size="2.1" fill="#840000">
<text x="301" y="255.8">Author: James Morar</text>
<text x="301" y="273.5">File: Keypad.sch</text>
<text x="301" y="270.8">Sheet: /</text>
<text x="301" y="280.9">Size: A3</text>
<text x="323" y="280.9">Date: 2020-06-03</text>
<text x="386" y="280.9">Rev: 01</text>
<text x="301" y="283.7">KiCad E.D.A. kicad (5.1.4)-1</text>
<text x="386" y="283.7">Id: 1/1</text>
</g>
<g font-size="1.8" fill="#840000">
<text x="35" y="11.7">1</text>
<text x="85" y="11.7">2</text>
<text x="135" y="11.7">3</text>
<text x="185" y="11.7">4</text>
<text x="235" y="11.7">5</text>
<text x="285" y="11.7">6</text>
<text x="335" y="11.7">7</text>
<text x="385" y="11.7">8</text>
<text x="227.2" y="22.3">VDD_1</text>
<text x="328.2" y="28">VDD_3</text>
<text x="328.9" y="25.4">VDDA</text>
<text x="10.4" y="35.7">A</text>
<text x="227.2" y="33.1">VDD_2</text>
<text x="328.2" y="33.1">VDD_1</text>
<text x="328.2" y="30.5">VDD_2</text>
<text x="408.4" y="35.7">A</text>
<text x="342" y="38.5" transform="rotate(-90 342 38.5)">24</text>
<text x="344.6" y="38.5" transform="rotate(-90 344.6 38.5)">36</text>
<text x="347.1" y="38.5" transform="rotate(-90 347.1 38.5)">48</text>
<text x="349.6" y="38" transform="rotate(-90 349.6 38)">9</text>
<text x="227.2" y="44.5">VDD_3</text>
<text x="301.8" y="51.9">1</text>
<text x="227.9" y="54.6">VDDA</text>
<text x="301.8" y="56.9">7</text>
<text x="301.3" y="64.6">20</text>
<text x="301.3" y="62">44</text>
<text x="40.8" y="67.1">1</text>
<text x="40.8" y="70.9">2</text>
<text x="59.2" y="70.9">1</text>
<text x="75.2" y="70.9">10</text>
<text x="115.1" y="71.8">USBD-</text>
<text x="301.8" y="69.6">2</text>
<text x="40.8" y="74.7">3</text>
<text x="59.2" y="74.7">2</text>
<text x="75.7" y="74.7">9</text>
<text x="114.5" y="75.6">USBD+</text>
<text x="163.3" y="76.6">2</text>
<text x="181.1" y="76.6">4</text>
<text x="249.9" y="76.1" transform="rotate(-90 249.9 76.1)">3</text>
<text x="301.8" y="72.2">3</text>
<text x="301.8" y="74.7">4</text>
<text x="40.8" y="78.5">4</text>
<text x="40.8" y="82.3">5</text>
<text x="59.2" y="78.5">3</text>
<text x="59.2" y="82.3">4</text>
<text x="75.7" y="82.3">7</text>
<text x="163.3" y="79.2">1</text>
<text x="181.1" y="79.2">5</text>
<text x="255.4" y="83.6">2</text>
<text x="255.4" y="78.5">4</text>
<text x="301.8" y="79.8">5</text>
<text x="301.8" y="82.3">6</text>
<text x="10.4" y="85.7">B</text>
<text x="40.2" y="86.1">S1</text>
<text x="40.2" y="88.7">S2</text>
<text x="59.2" y="86.1">5</text>
<text x="59.2" y="90">8</text>
<text x="75.7" y="86.1">6</text>
<text x="171.2" y="87.5" transform="rotate(-90 171.2 87.5)">3</text>
<text x="173.7" y="87.5" transform="rotate(-90 173.7 87.5)">6</text>
<text x="249.9" y="87.5" transform="rotate(-90 249.9 87.5)">1</text>
<text x="293.5" y="88.3">USBD+</text>
<text x="301.3" y="90">32</text>
<text x="301.3" y="87.4">33</text>
<text x="408.4" y="85.7">B</text>
<text x="40.2" y="91.2">S3</text>
<text x="40.2" y="93.8">S4</text>
<text x="96.7" y="94">USBDP_PUP</text>
<text x="294" y="90.8">USBD-</text>
<text x="301.3" y="95">10</text>
<text x="391.5" y="92.5">18</text>
<text x="391.5" y="95">19</text>
<text x="40.2" y="96.3">S5</text>
<text x="40.2" y="98.8">S6</text>
<text x="301.3" y="97.6">11</text>
<text x="301.3" y="100.1">12</text>
<text x="391.5" y="97.6">39</text>
<text x="391.5" y="100.1">40</text>
<text x="301.3" y="102.7">13</text>
<text x="301.3" y="105.2">14</text>
<text x="301.3" y="107.7">15</text>
<text x="391.5" y="102.7">41</text>
<text x="391.5" y="105.2">42</text>
<text x="391.5" y="107.7">43</text>
<text x="395.1" y="103.5">USBDP_PUP</text>
<text x="301.3" y="110.3">16</text>
<text x="301.3" y="112.8">17</text>
<text x="391.5" y="110.3">45</text>
<text x="391.5" y="112.8">46</text>
<text x="291.4" y="116.2">PA8_OUT</text>
<text x="291.4" y="118.8">PA9_OUT</text>
<text x="301.3" y="115.4">29</text>
<text x="301.3" y="117.9">30</text>
<text x="391.5" y="117.9">21</text>
<text x="391.5" y="115.4">22</text>
<text x="290.4" y="121.3">PA10_OUT</text>
<text x="301.3" y="120.4">31</text>
<text x="301.3" y="125.5">37</text>
<text x="301.3" y="123">38</text>
<text x="391.5" y="120.4">25</text>
<text x="391.5" y="123">26</text>
<text x="391.5" y="125.5">27</text>
<text x="395.1" y="123.9">PB13_IN</text>
<text x="293.1" y="126.4">SWCLK</text>
<text x="293.6" y="128.9">SWDIO</text>
<text x="301.3" y="128.1">34</text>
<text x="391.5" y="128.1">28</text>
<text x="395.1" y="126.4">PB14_IN</text>
<text x="395.1" y="128.9">PB15_IN</text>
<text x="10.4" y="135.7">C</text>
<text x="408.4" y="135.7">C</text>
<text x="342" y="143.9" transform="rotate(-90 342 143.9)">47</text>
<text x="344.6" y="143.9" transform="rotate(-90 344.6 143.9)">35</text>
<text x="347.1" y="143.9" transform="rotate(-90 347.1 143.9)">23</text>
<text x="349.6" y="143.4" transform="rotate(-90 349.6 143.4)">8</text>
<text x="10.4" y="185.7">D</text>
<text x="408.4" y="185.7">D</text>
<text x="346.4" y="190.5">SWCLK</text>
<text x="355.1" y="187.1">1</text>
<text x="355.1" y="189.6">2</text>
<text x="123.8" y="195.6">PA8_OUT</text>
<text x="140.3" y="195.6">PA9_OUT</text>
<text x="156.4" y="195.6">PA10_OUT</text>
<text x="346.9" y="193.1">SWDIO</text>
<text x="355.1" y="192.2">3</text>
<text x="355.1" y="194.7">4</text>
<text x="107" y="214.7">PB13_IN</text>
<text x="107" y="230.5">PB14_IN</text>
<text x="10.4" y="235.7">E</text>
<text x="408.4" y="235.7">E</text>
<text x="107" y="246.4">PB15_IN</text>
<text x="10.5" y="285.7">F</text>
<text x="35" y="286.7">1</text>
<text x="85" y="286.7">2</text>
<text x="135" y="286.7">3</text>
<text x="185" y="286.7">4</text>
<text x="235" y="286.7">5</text>
<text x="285" y="286.7">6</text>
<text x="335" y="286.7">7</text>
<text x="385" y="286.7">8</text>
<text x="408.5" y="285.7">F</text>
</g>
<g font-size="1.8" fill="#008484">
<text x="258" y="17.9">+3V3</text>
<text x="242.7" y="23.6">C8</text>
<text x="253" y="23.6">C11</text>
<text x="258" y="28.7">+3V3</text>
<text x="242.7" y="34.4">C6</text>
<text x="253.5" y="34.4">C7</text>
<text x="258" y="40.1">+3V3</text>
<text x="304.3" y="38.8">U3</text>
<text x="242.7" y="45.8">C9</text>
<text x="253" y="45.8">C12</text>
<text x="342.9" y="46.1" transform="rotate(-90 342.9 46.1)">VDD_1</text>
<text x="345.4" y="46.1" transform="rotate(-90 345.4 46.1)">VDD_2</text>
<text x="348" y="46.1" transform="rotate(-90 348 46.1)">VDD_3</text>
<text x="350.5" y="45.4" transform="rotate(-90 350.5 45.4)">VDDA</text>
<text x="258" y="50.3">+3V3</text>
<text x="305.2" y="52.7">VBAT</text>
<text x="242.2" y="56">C10</text>
<text x="253" y="56">C13</text>
<text x="305.2" y="57.8">NRST</text>
<text x="283.4" y="61.7">R8</text>
<text x="283.4" y="64.2">R9</text>
<text x="305.2" y="65.4">PB2/BOOT1</text>
<text x="305.2" y="62.9">BOOT0</text>
<text x="33.5" y="68">VBUS</text>
<text x="61.1" y="68">U1</text>
<text x="107.5" y="70.6">R3</text>
<text x="148" y="68.7">+5V</text>
<text x="194.5" y="68.7">+3V3</text>
<text x="206.6" y="68.7">+3V3</text>
<text x="305.2" y="70.5">PC13/TAMPER-RTC</text>
<text x="36" y="75.6">D+</text>
<text x="107.5" y="74.4">R4</text>
<text x="165.3" y="75">U2</text>
<text x="166.1" y="77.5">IN</text>
<text x="175.6" y="77.5">OUT</text>
<text x="209.7" y="76.9">R6</text>
<text x="241.5" y="73.1">C5</text>
<text x="245.9" y="76.8">Y1</text>
<text x="305.2" y="73.1">PC14/OSC32_IN</text>
<text x="305.2" y="75.6">PC15/OSC32_OUT</text>
<text x="34.4" y="83.2">GND</text>
<text x="36.6" y="79.4">ID</text>
<text x="51" y="81.4">R2</text>
<text x="97.4" y="82">R5</text>
<text x="153.2" y="81.4">C1</text>
<text x="166.1" y="80">SHDN</text>
<text x="173.3" y="80">SENSE</text>
<text x="196.4" y="81.9">C3</text>
<text x="275.9" y="80.1">R10</text>
<text x="305.2" y="80.7">PD0/OSC_IN</text>
<text x="305.2" y="83.2">PD1/OSC_OUT</text>
<text x="31.9" y="87">SHIELD</text>
<text x="31.9" y="89.6">SHIELD</text>
<text x="172.1" y="84.7" transform="rotate(-90 172.1 84.7)">GND</text>
<text x="174.6" y="84.7" transform="rotate(-90 174.6 84.7)">GND</text>
<text x="211" y="89.6">D1</text>
<text x="241.5" y="88.4">C4</text>
<text x="269.4" y="88.4">R7</text>
<text x="305.2" y="88.3">PA12/USBDP</text>
<text x="31.9" y="92.1">SHIELD</text>
<text x="31.9" y="94.7">SHIELD</text>
<text x="305.2" y="95.9">PA0/ADC0/USART2_CTS/TIM2_CH1/WKUP</text>
<text x="305.2" y="90.8">PA11/USBDM</text>
<text x="371.7" y="93.4">TIM3_CH3/ADC8/PB0</text>
<text x="371.7" y="95.9">TIM3_CH4/ADC9/PB1</text>
<text x="31.9" y="97.2">SHIELD</text>
<text x="31.9" y="99.7">SHIELD</text>
<text x="116.9" y="99.2">+5V</text>
<text x="305.2" y="98.5">PA1/ADC1/USART2_RTS/TIM2_CH2</text>
<text x="305.2" y="101">PA2/ADC2/USART2_TX/TIM2_CH3</text>
<text x="378.7" y="101">JNTRST/PB4</text>
<text x="380.8" y="98.5">JTDO/PB3</text>
<text x="44.6" y="103.6">R1</text>
<text x="96.7" y="105.5">FB1</text>
<text x="305.2" y="103.5">PA3/ADC3/USART2_RX/TIM2_CH4</text>
<text x="305.2" y="106.1">PA4/ADC4/USART2_CK/SPI1_SS</text>
<text x="368.3" y="106.1">TIM4_CH1/I2C1_SCL/PB6</text>
<text x="375.2" y="103.5">I2C1_SMBAI/PB5</text>
<text x="112.5" y="109.3">C2</text>
<text x="305.2" y="108.6">PA5/ADC5/SPI1_SCK</text>
<text x="305.2" y="111.2">PA6/ADC6/SPI1_MISO/TIM3_CH1</text>
<text x="305.2" y="113.7">PA7/ADC7/SPI1_MOSI/TIM3_CH2</text>
<text x="368.1" y="108.6">TIM4_CH2/I2C1_SDA/PB7</text>
<text x="377" y="111.2">TIM4_CH3/PB8</text>
<text x="377" y="113.7">TIM4_CH4/PB9</text>
<text x="305.2" y="116.2">PA8/USART1_CK/TIM1_CH1/MCO</text>
<text x="305.2" y="118.8">PA9/USART1_TX/TIM1_CH2</text>
<text x="365.1" y="116.2">I2C2_SDA/USART3_RX/PB11</text>
<text x="365.5" y="118.8">I2C2_SCL/USART3_TX/PB10</text>
<text x="305.2" y="121.3">PA10/USART1_RX/TIM1_CH3</text>
<text x="305.2" y="123.9">PA15/JTDI</text>
<text x="345.6" y="121.3">TIM1_BKIN/I2C2_SMBAI/SPI2_SS/USART3_CK/PB12</text>
<text x="354.9" y="123.9">TIM1_CH1/SPI2_SCK/USART3_CTS/PB13</text>
<text x="305.2" y="128.9">PA13/SWDIO/JTMS</text>
<text x="305.2" y="126.4">PA14/SWCLK/JTCK</text>
<text x="354.1" y="126.4">TIM1_CH2/SPI2_MISO/USART3_RTS/PB14</text>
<text x="366.2" y="128.9">TIM1_CH3/SPI2_MOSI/PB15</text>
<text x="342.9" y="140" transform="rotate(-90 342.9 140)">VSS_3</text>
<text x="345.4" y="140" transform="rotate(-90 345.4 140)">VSS_2</text>
<text x="348" y="140" transform="rotate(-90 348 140)">VSS_1</text>
<text x="350.5" y="140" transform="rotate(-90 350.5 140)">VSSA</text>
<text x="340.6" y="172.8">R11</text>
<text x="319" y="183.7">+3V3</text>
<text x="339.9" y="184.2">Q1</text>
<text x="358.3" y="185.5">J2</text>
<text x="125.7" y="201.1">SW1</text>
<text x="142.2" y="201.1">SW4</text>
<text x="159.4" y="201.1">SW7</text>
<text x="125.7" y="217">SW2</text>
<text x="142.2" y="217">SW5</text>
<text x="159.4" y="217">SW8</text>
<text x="125.7" y="232.9">SW3</text>
<text x="142.2" y="232.9">SW6</text>
<text x="159.4" y="232.9">SW9</text>
</g>
<g font-size="1.8" fill="#840084">
<text x="242.9" y="25.5">1u,25V</text>
<text x="254" y="25.5">100n,50V</text>
<text x="242.9" y="36.3">1u,25V</text>
<text x="254" y="36.3">100n,50V</text>
<text x="242.9" y="47.7">1u,25V</text>
<text x="254" y="47.7">100n,50V</text>
<text x="242.9" y="57.9">1u,25V</text>
<text x="254" y="57.9">100n,50V</text>
<text x="273.3" y="61.7">10KR</text>
<text x="273.3" y="64.2">10KR</text>
<text x="98.7" y="70.6">22R</text>
<text x="98.7" y="74.4">22R</text>
<text x="231.6" y="73.1">18p,50V</text>
<text x="97.4" y="83.9">1K5R</text>
<text x="153.5" y="83.3">10u,16V</text>
<text x="196.8" y="83.8">10u,16V</text>
<text x="210" y="78.8">560R</text>
<text x="275.8" y="82">1MR</text>
<text x="231.6" y="88.4">18p,50V</text>
<text x="250.4" y="87">8MHz</text>
<text x="261.8" y="88.4">0R</text>
<text x="62.8" y="94.7">PUSB3FR4Z</text>
<text x="165.3" y="93.4">TL1963A-33DCQT</text>
<text x="210.8" y="91.5">GRN</text>
<text x="89.9" y="110.6">MPZ2012S601AT000</text>
<text x="112.7" y="111.2">1u,25V</text>
<text x="304.9" y="143.6">STM32F103C8T6TR</text>
<text x="340.8" y="174.7">560R</text>
<text x="333.9" y="190">BC32725TA</text>
<text x="123" y="203.4">Cherry_MX</text>
<text x="139.5" y="203.4">Cherry_MX</text>
<text x="156.6" y="203.4">Cherry_MX</text>
<text x="347.1" y="200.1">HDR_MALE_RA_2.54MM_1X4</text>
<text x="123" y="219.3">Cherry_MX</text>
<text x="139.5" y="219.3">Cherry_MX</text>
<text x="156.6" y="219.3">Cherry_MX</text>
<text x="340.9" y="226.1">MOUNTING_HOLE_2.2MM_M2</text>
<text x="340.9" y="231.2">MOUNTING_HOLE_2.2MM_M2</text>
<text x="123" y="235.2">Cherry_MX</text>
<text x="139.5" y="235.2">Cherry_MX</text>
<text x="156.6" y="235.2">Cherry_MX</text>
<text x="340.9" y="236.3">MOUNTING_HOLE_2.2MM_M2</text>
<text x="340.9" y="241.4">MOUNTING_HOLE_2.2MM_M2</text>
</g>
<g font-size="1.8">
<text x="290.8" y="64.6">BOOT1</text>
<text x="290.8" y="62">BOOT0</text>
<text x="78.7" y="70.9">22R_D-</text>
<text x="78.7" y="74.7">22R_D+</text>
<text x="290.8" y="79.8">OSC_IN</text>
<text x="290.8" y="82.3">OSC_OUT</text>
<text x="84.5" y="107.1">TVS_FB</text>
<text x="338.8" y="183.7" transform="rotate(-90 338.8 183.7)">PNP_B</text>
<text x="325.1" y="187.1">PNP_C</text>
<text x="344.8" y="187.1">PNP_E</text>
</g>
<g font-size="1.8" fill="#0000c2">
<text x="51" y="83.3">0R</text>
<text x="44.6" y="105.5">0R</text>
<text x="45.1" y="107.4">Default: ID not connected and</text>
<text x="45.1" y="109.5">shield not connected to signal ground.</text>
<text x="45.1" y="111.5">Including pads just in case.</text>
</g>
<text font-size="1.4" fill="#008484" x="18.9" y="65.3">J1</text>
<g font-size="1.4">
<text x="43.8" y="67.1">TVS_VBUS</text>
<text x="43.8" y="70.9">TVS_USBD-</text>
<text x="43.8" y="74.7">TVS_USBD+</text>
<text x="152.4" y="76.6">+5V_LDO</text>
<text x="186.1" y="76.6">+3V3_LDO</text>
<text x="43.8" y="78.5">USB_ID</text>
</g>
<text font-size="1.4" fill="#0000c2" x="210.2" y="84.8">Power LED</text>
<text font-size="1.4" fill="#840084" x="20.3" y="102.2">10118193-0001LF</text>
</svg>
